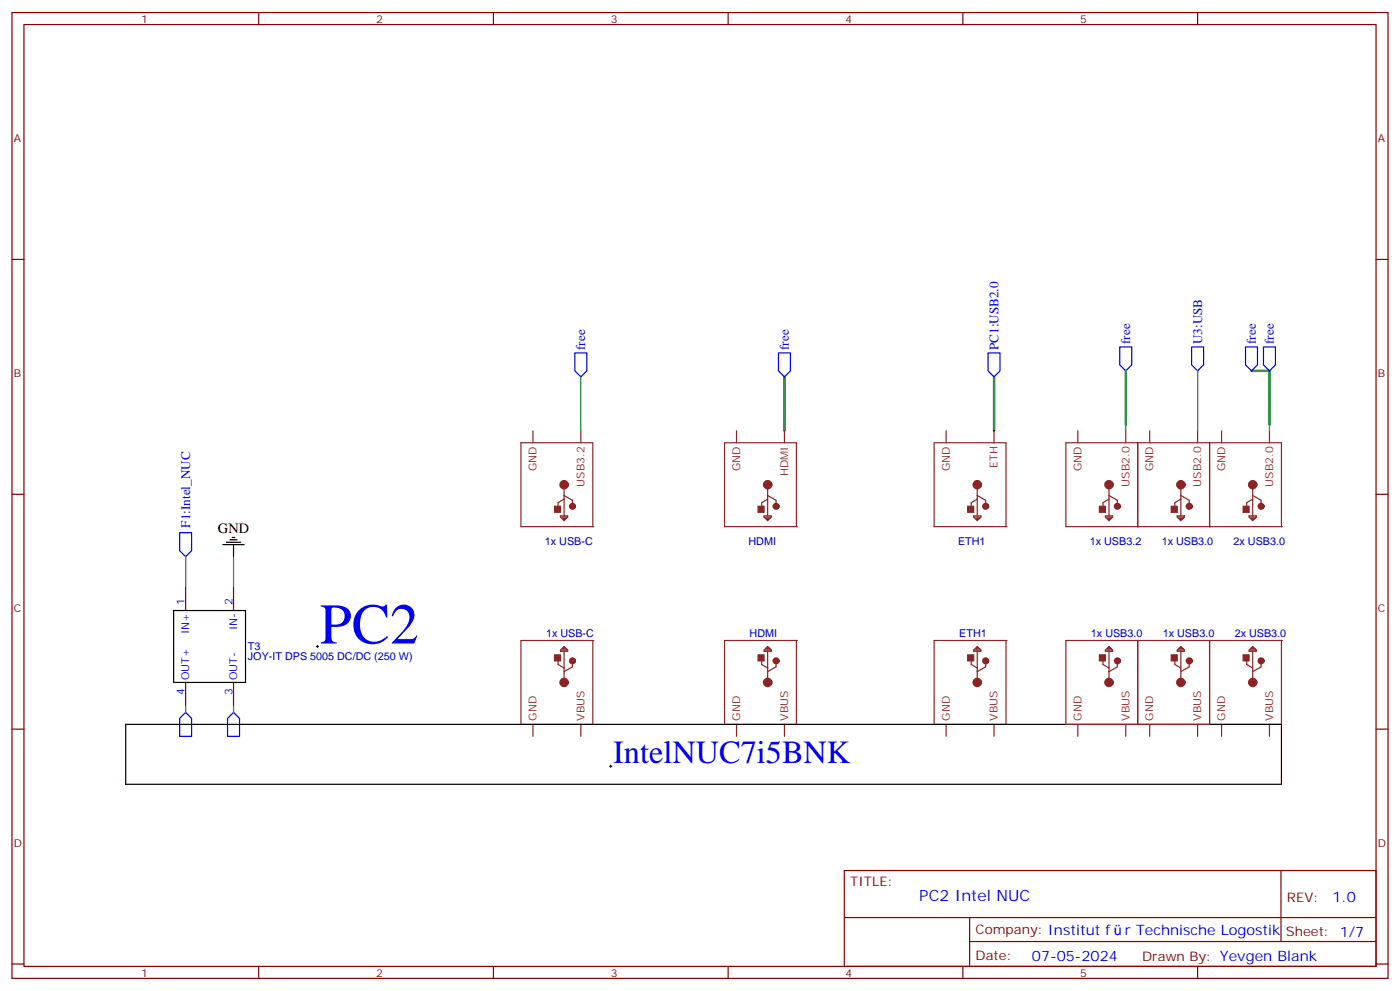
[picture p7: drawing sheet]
<svg xmlns="http://www.w3.org/2000/svg" width="412mm" height="292mm" viewBox="0 0 412 292" stroke-linecap="round" stroke-linejoin="round" font-family="sans-serif">
<g fill="none" stroke="#870000" stroke-width=".35">
<path d="M3.5 3.7h405.4v284.3h-405.4zM7.1 7.2h398.2v277.3h-398.2zM76.2 3.7v3.5M145.3 3.7v3.5M214.5 3.7v3.5M283.6 3.7v3.5M352.8 3.7v3.5M3.5 76.4h3.6M405.3 76.4h3.6M3.5 145.5h3.6M405.3 145.5h3.6M3.5 214.7h3.6"/>
<path d="M405.3 214.7h3.6M248.7 256.3h156.6v28.2h-156.6zM377.3 256.3v20.9M248.7 270.1h156.5M285.6 277.2h119.6M285.6 270.1v14.1M3.5 283.8h3.6M76.2 284.5v3.5M145.3 284.5v3.5M214.5 284.5v3.5M283.6 284.5v3.5M352.8 284.5v3.5"/>
<path d="M405.3 283.8h3.6"/>
</g>
<path d="M231.1 110.9v15.9M292.8 110.9v15.9" fill="none" stroke="#008700" stroke-width=".71"/>
<path d="M291 103.9h3.6v5.3l-1.8 1.7-1.8-1.7z" fill="none" stroke="#00f" stroke-width=".35"/>
<circle cx="377.5" cy="155" r=".18" fill="#8c2424"/>
<path d="M356.3 130.4h21.2v24.6M367.9 151.9h2.2v.3l-1.1 1.1-1.1-1.1zM368.3 152.2h1.8M369 142.7v9.2M369 145.9l2.5 1.4v1.4M369 146.9l-1.8 1.1v1.8" fill="none" stroke="#8c2424" stroke-width=".35"/>
<circle cx="369" cy="152.9" r=".18" fill="#8c2424"/>
<path d="M356.3 130.4v24.6h21.2M359.8 126.8v3.6M373.9 126.8v3.6M368.7 152.6h1l-.7 .3z" fill="none" stroke="#8c2424" stroke-width=".35"/>
<g fill="none" stroke="#8c2424" stroke-width="1.4">
<circle cx="369" cy="142.7" r=".71"/>
<circle cx="371.5" cy="149" r=".35"/>
</g>
<path d="M366.2 149h1.7v1.8h-1.7z" fill="#8c2424" stroke="#8c2424" stroke-width=".35"/>
<path d="M229.3 103.9h3.5v5.3l-1.7 1.7-1.8-1.7z" fill="none" stroke="#00f" stroke-width=".35"/>
<circle cx="296.3" cy="155" r=".18" fill="#8c2424"/>
<path d="M275.2 130.4h21.1v24.6M286.8 151.9h2.1v.3l-1 1.1-1.1-1.1zM287.2 152.2h1.7M287.9 142.7v9.2M287.9 145.9l2.4 1.4v1.4M287.9 146.9l-1.8 1.1v1.8" fill="none" stroke="#8c2424" stroke-width=".35"/>
<circle cx="287.9" cy="152.9" r=".18" fill="#8c2424"/>
<path d="M275.2 130.4v24.6h21.1M278.7 126.8v3.6M292.8 126.8v3.6M287.5 152.6h1.1l-.7 .3z" fill="none" stroke="#8c2424" stroke-width=".35"/>
<g fill="none" stroke="#8c2424" stroke-width="1.4">
<circle cx="287.9" cy="142.7" r=".71"/>
<circle cx="290.3" cy="149" r=".35"/>
</g>
<path d="M285 149h1.8v1.8h-1.8z" fill="#8c2424" stroke="#8c2424" stroke-width=".35"/>
<circle cx="234.6" cy="155" r=".18" fill="#8c2424"/>
<path d="M213.4 130.4h21.2v24.6M225.1 151.9h2.1v.3l-1.1 1.1-1-1.1zM225.4 152.2h1.8M226.1 142.7v9.2M226.1 145.9l2.5 1.4v1.4M226.1 146.9l-1.7 1.1v1.8" fill="none" stroke="#8c2424" stroke-width=".35"/>
<circle cx="226.1" cy="152.9" r=".18" fill="#8c2424"/>
<path d="M213.4 130.4v24.6h21.2M217 126.8v3.6M231.1 126.8v3.6M225.8 152.6h1l-.7 .3z" fill="none" stroke="#8c2424" stroke-width=".35"/>
<g fill="none" stroke="#8c2424" stroke-width="1.4">
<circle cx="226.1" cy="142.7" r=".71"/>
<circle cx="228.6" cy="149" r=".35"/>
</g>
<path d="M223.3 149h1.8v1.8h-1.8z" fill="#8c2424" stroke="#8c2424" stroke-width=".35"/>
<circle cx="174.6" cy="155" r=".18" fill="#8c2424"/>
<path d="M153.5 130.4h21.1v24.6M165.1 151.9h2.1v.3l-1 1.1-1.1-1.1zM165.5 152.2h1.7M166.2 142.7v9.2M166.2 145.9l2.4 1.4v1.4M166.2 146.9l-1.8 1.1v1.8" fill="none" stroke="#8c2424" stroke-width=".35"/>
<circle cx="166.2" cy="152.9" r=".18" fill="#8c2424"/>
<path d="M153.5 130.4v24.6h21.1M157 126.8v3.6M171.1 126.8v3.6M165.8 152.6h1.1l-.7 .3z" fill="none" stroke="#8c2424" stroke-width=".35"/>
<g fill="none" stroke="#8c2424" stroke-width="1.4">
<circle cx="166.2" cy="142.7" r=".71"/>
<circle cx="168.6" cy="149" r=".35"/>
</g>
<path d="M163.3 149h1.8v1.8h-1.8z" fill="#8c2424" stroke="#8c2424" stroke-width=".35"/>
<circle cx="234.6" cy="188.6" r=".18" fill="#8c2424"/>
<path d="M224.4 193.9v1.7l1.7 1.1M225.1 191.4l1-1.1 1.1 1.1v.3h-2.1zM225.4 191.4h1.8M226.1 191.7v9.2M228.6 194.9v1.4l-2.5 1.4M234.6 188.6v24.7h-21.2" fill="none" stroke="#8c2424" stroke-width=".35"/>
<circle cx="226.1" cy="190.7" r=".18" fill="#8c2424"/>
<path d="M225.8 191l.3-.3 .7 .3zM234.6 188.6h-21.2v24.7M217 213.3v3.5M231.1 213.3v3.5" fill="none" stroke="#8c2424" stroke-width=".35"/>
<g fill="none" stroke="#8c2424" stroke-width="1.4">
<circle cx="228.6" cy="194.6" r=".35"/>
<circle cx="226.1" cy="200.9" r=".71"/>
</g>
<path d="M223.3 192.8h1.8v1.8h-1.8z" fill="#8c2424" stroke="#8c2424" stroke-width=".35"/>
<circle cx="296.3" cy="188.6" r=".18" fill="#8c2424"/>
<path d="M286.1 193.9v1.7l1.8 1.1M286.8 191.4l1.1-1.1 1 1.1v.3h-2.1zM287.2 191.4h1.7M287.9 191.7v9.2M290.3 194.9v1.4l-2.4 1.4M296.3 188.6v24.7h-21.1" fill="none" stroke="#8c2424" stroke-width=".35"/>
<circle cx="287.9" cy="190.7" r=".18" fill="#8c2424"/>
<path d="M287.5 191l.4-.3 .7 .3zM296.3 188.6h-21.1v24.7M278.7 213.3v3.5M292.8 213.3v3.5" fill="none" stroke="#8c2424" stroke-width=".35"/>
<g fill="none" stroke="#8c2424" stroke-width="1.4">
<circle cx="290.3" cy="194.6" r=".35"/>
<circle cx="287.9" cy="200.9" r=".71"/>
</g>
<path d="M285 192.8h1.8v1.8h-1.8z" fill="#8c2424" stroke="#8c2424" stroke-width=".35"/>
<circle cx="174.6" cy="188.6" r=".18" fill="#8c2424"/>
<path d="M164.4 193.9v1.7l1.8 1.1M165.1 191.4l1.1-1.1 1 1.1v.3h-2.1zM165.5 191.4h1.7M166.2 191.7v9.2M168.6 194.9v1.4l-2.4 1.4M174.6 188.6v24.7h-21.1" fill="none" stroke="#8c2424" stroke-width=".35"/>
<circle cx="166.2" cy="190.7" r=".18" fill="#8c2424"/>
<path d="M165.8 191l.4-.3 .7 .3zM174.6 188.6h-21.1v24.7M157 213.3v3.5M171.1 213.3v3.5" fill="none" stroke="#8c2424" stroke-width=".35"/>
<g fill="none" stroke="#8c2424" stroke-width="1.4">
<circle cx="168.6" cy="194.6" r=".35"/>
<circle cx="166.2" cy="200.9" r=".71"/>
</g>
<path d="M163.3 192.8h1.8v1.8h-1.8z" fill="#8c2424" stroke="#8c2424" stroke-width=".35"/>
<circle cx="377.5" cy="188.6" r=".18" fill="#8c2424"/>
<path d="M367.2 193.9v1.7l1.8 1.1M367.9 191.4l1.1-1.1 1.1 1.1v.3h-2.2zM368.3 191.4h1.8M369 191.7v9.2M371.5 194.9v1.4l-2.5 1.4M377.5 188.6v24.7h-21.2" fill="none" stroke="#8c2424" stroke-width=".35"/>
<circle cx="369" cy="190.7" r=".18" fill="#8c2424"/>
<path d="M368.7 191l.3-.3 .7 .3zM377.5 188.6h-21.2v24.7M359.8 213.3v3.5M373.9 213.3v3.5" fill="none" stroke="#8c2424" stroke-width=".35"/>
<g fill="none" stroke="#8c2424" stroke-width="1.4">
<circle cx="371.5" cy="194.6" r=".35"/>
<circle cx="369" cy="200.9" r=".71"/>
</g>
<path d="M366.2 192.8h1.7v1.8h-1.7z" fill="#8c2424" stroke="#8c2424" stroke-width=".35"/>
<path d="M54.7 172.7v7M68.8 172.7v7M54.7 200.9v7.1M68.8 200.9v7.1" fill="none" stroke="#870000" stroke-width=".35"/>
<path d="M66.7 159.6h4.2M67.7 158.9h2.1M68.4 158.2h.7M51.2 179.7h21.1v21.2h-21.1zM65.6 160.3h6.4M68.8 160.3v3.6M37 213.3h340.5v17.6h-340.5z" fill="none" stroke="#000" stroke-width=".35"/>
<path d="M52.9 156.8h3.5v5.3l-1.7 1.8-1.8-1.8zM54.7 209.7l1.7 1.8v5.3h-3.5v-5.3zM68.8 209.7l1.8 1.8v5.3h-3.6v-5.3z" fill="none" stroke="#00f" stroke-width=".35"/>
<path d="M54.7 163.9v8.8M68.8 163.9v8.8M54.7 208v1.7M68.8 208v1.7" fill="none" stroke="#008700" stroke-width=".35"/>
<path d="M93.1 190.3h.7M93.5 190v.7M179.6 225.6h.7M179.9 225.2v.8" fill="none" stroke="#000" stroke-width=".29"/>
<circle cx="356.3" cy="188.6" r=".18" fill="#8c2424"/>
<path d="M346.1 193.9v1.7l1.7 1.1M346.8 191.4l1-1.1 1.1 1.1v.3h-2.1zM347.1 191.4h1.8M347.8 191.7v9.2M350.3 194.9v1.4l-2.5 1.4M356.3 188.6v24.7h-21.2" fill="none" stroke="#8c2424" stroke-width=".35"/>
<circle cx="347.8" cy="190.7" r=".18" fill="#8c2424"/>
<path d="M347.5 191l.3-.3 .7 .3zM356.3 188.6h-21.2v24.7M338.7 213.3v3.5M352.8 213.3v3.5" fill="none" stroke="#8c2424" stroke-width=".35"/>
<g fill="none" stroke="#8c2424" stroke-width="1.4">
<circle cx="350.3" cy="194.6" r=".35"/>
<circle cx="347.8" cy="200.9" r=".71"/>
</g>
<path d="M345 192.8h1.8v1.8h-1.8z" fill="#8c2424" stroke="#8c2424" stroke-width=".35"/>
<circle cx="356.3" cy="155" r=".18" fill="#8c2424"/>
<path d="M335.1 130.4h21.2v24.6M346.8 151.9h2.1v.3l-1.1 1.1-1-1.1zM347.1 152.2h1.8M347.8 142.7v9.2M347.8 145.9l2.5 1.4v1.4M347.8 146.9l-1.7 1.1v1.8" fill="none" stroke="#8c2424" stroke-width=".35"/>
<circle cx="347.8" cy="152.9" r=".18" fill="#8c2424"/>
<path d="M335.1 130.4v24.6h21.2M338.7 126.8v3.6M352.8 126.8v3.6M347.5 152.6h1l-.7 .3z" fill="none" stroke="#8c2424" stroke-width=".35"/>
<g fill="none" stroke="#8c2424" stroke-width="1.4">
<circle cx="347.8" cy="142.7" r=".71"/>
<circle cx="350.3" cy="149" r=".35"/>
</g>
<path d="M345 149h1.8v1.8h-1.8z" fill="#8c2424" stroke="#8c2424" stroke-width=".35"/>
<path d="M351 102.1h3.5v5.3l-1.7 1.8-1.8-1.8zM366.9 102.1h3.5v5.3l-1.7 1.8-1.8-1.8zM372.2 102.1h3.5v5.3l-1.8 1.8-1.7-1.8z" fill="none" stroke="#00f" stroke-width=".35"/>
<path d="M352.8 109.2v17.6M373.9 125.1v1.7" fill="none" stroke="#008700" stroke-width=".35"/>
<path d="M368.7 109.2h5.2v15.9" fill="none" stroke="#008700" stroke-width=".71"/>
<circle cx="335.1" cy="155" r=".18" fill="#8c2424"/>
<path d="M314 130.4h21.1v24.6M325.6 151.9h2.1v.3l-1 1.1-1.1-1.1zM326 152.2h1.7M326.7 142.7v9.2M326.7 145.9l2.4 1.4v1.4M326.7 146.9l-1.8 1.1v1.8" fill="none" stroke="#8c2424" stroke-width=".35"/>
<circle cx="326.7" cy="152.9" r=".18" fill="#8c2424"/>
<path d="M314 130.4v24.6h21.1M317.5 126.8v3.6M331.6 126.8v3.6M326.3 152.6h1.1l-.7 .3z" fill="none" stroke="#8c2424" stroke-width=".35"/>
<g fill="none" stroke="#8c2424" stroke-width="1.4">
<circle cx="326.7" cy="142.7" r=".71"/>
<circle cx="329.1" cy="149" r=".35"/>
</g>
<path d="M323.8 149h1.8v1.8h-1.8z" fill="#8c2424" stroke="#8c2424" stroke-width=".35"/>
<circle cx="335.1" cy="188.6" r=".18" fill="#8c2424"/>
<path d="M324.9 193.9v1.7l1.8 1.1M325.6 191.4l1.1-1.1 1 1.1v.3h-2.1zM326 191.4h1.7M326.7 191.7v9.2M329.1 194.9v1.4l-2.4 1.4M335.1 188.6v24.7h-21.1" fill="none" stroke="#8c2424" stroke-width=".35"/>
<circle cx="326.7" cy="190.7" r=".18" fill="#8c2424"/>
<path d="M326.3 191l.4-.3 .7 .3zM335.1 188.6h-21.1v24.7M317.5 213.3v3.5M331.6 213.3v3.5" fill="none" stroke="#8c2424" stroke-width=".35"/>
<g fill="none" stroke="#8c2424" stroke-width="1.4">
<circle cx="329.1" cy="194.6" r=".35"/>
<circle cx="326.7" cy="200.9" r=".71"/>
</g>
<path d="M323.8 192.8h1.8v1.8h-1.8z" fill="#8c2424" stroke="#8c2424" stroke-width=".35"/>
<path d="M169.3 103.9h3.6v5.3l-1.8 1.7-1.8-1.7zM329.8 102.1h3.6v5.3l-1.8 1.8-1.8-1.8z" fill="none" stroke="#00f" stroke-width=".35"/>
<path d="M331.6 109.2v15.9" fill="none" stroke="#008700" stroke-width=".71"/>
<path d="M171.1 110.9v15.9M331.6 125.1v1.7" fill="none" stroke="#008700" stroke-width=".35"/>
<text font-size="16.9" fill="#00f" x="94.2" y="189.4">PC2</text>
<text font-size="9.5" fill="#00f" x="180.6" y="224.7">IntelNUC7i5BNK</text>
<text font-size="4.6" fill="#00f" x="270.8" y="265.3">PC2 Intel NUC</text>
<text font-size="4.2" x="64.2" y="157">GND</text>
<g font-size="4.2" fill="#00f">
<text x="392.5" y="265.5">1.0</text>
<text x="331.4" y="275.3">r Technische Logostik</text>
<text x="304" y="282.9">07-05-2024</text>
</g>
<g font-size="3.9" fill="#00f">
<text x="332.9" y="101.3" transform="rotate(-90 332.9 101.3)">free</text>
<text x="354.1" y="101.3" transform="rotate(-90 354.1 101.3)">U3:USB</text>
<text x="370" y="101.3" transform="rotate(-90 370 101.3)">free</text>
<text x="375.2" y="101.3" transform="rotate(-90 375.2 101.3)">free</text>
<text x="172.4" y="103.1" transform="rotate(-90 172.4 103.1)">free</text>
<text x="232.4" y="103.1" transform="rotate(-90 232.4 103.1)">free</text>
<text x="294.1" y="103.1" transform="rotate(-90 294.1 103.1)">PC1:USB2.0</text>
<text x="56" y="155.3" transform="rotate(-90 56 155.3)">F1:Intel_NUC</text>
</g>
<g font-size="3.9" fill="#800">
<text x="250.5" y="260.9">TITLE:</text>
<text x="379.1" y="265.5">REV:</text>
<text x="287.4" y="275.1">Company: Institut f</text>
<text x="378.8" y="275.7">Sheet: 1/7</text>
<text x="287.4" y="282.7">Date:</text>
<text x="336.4" y="282.8">Drawn By: Yevgen Blank</text>
</g>
<g font-size="3.2" fill="#800">
<text x="41.6" y="6.7">1</text>
<text x="110.8" y="6.7">2</text>
<text x="179.9" y="6.7">3</text>
<text x="249.1" y="6.7">4</text>
<text x="318.2" y="6.7">5</text>
<text x="4.1" y="41.8">A</text>
<text x="405.9" y="41.8">A</text>
<text x="4.1" y="110.9">B</text>
<text x="405.9" y="110.9">B</text>
<text x="4.1" y="180.1">C</text>
<text x="405.9" y="180.1">C</text>
<text x="4.1" y="249.2">D</text>
<text x="405.9" y="249.2">D</text>
<text x="41.6" y="287.5">1</text>
<text x="110.8" y="287.5">2</text>
<text x="179.9" y="287.5">3</text>
<text x="249.1" y="287.5">4</text>
<text x="318.2" y="287.5">5</text>
</g>
<g font-size="3.2" fill="#8d2323">
<text x="293.9" y="137.8" transform="rotate(-90 293.9 137.8)">ETH</text>
<text x="158" y="138.7" transform="rotate(-90 158 138.7)">GND</text>
<text x="172.2" y="143.3" transform="rotate(-90 172.2 143.3)">USB3.2</text>
<text x="218" y="138.7" transform="rotate(-90 218 138.7)">GND</text>
<text x="232.1" y="140.2" transform="rotate(-90 232.1 140.2)">HDMI</text>
<text x="279.8" y="138.7" transform="rotate(-90 279.8 138.7)">GND</text>
<text x="318.6" y="138.7" transform="rotate(-90 318.6 138.7)">GND</text>
<text x="332.7" y="143.3" transform="rotate(-90 332.7 143.3)">USB2.0</text>
<text x="339.7" y="138.7" transform="rotate(-90 339.7 138.7)">GND</text>
<text x="353.8" y="143.3" transform="rotate(-90 353.8 143.3)">USB2.0</text>
<text x="360.9" y="138.7" transform="rotate(-90 360.9 138.7)">GND</text>
<text x="375" y="143.3" transform="rotate(-90 375 143.3)">USB2.0</text>
<text x="158" y="212.2" transform="rotate(-90 158 212.2)">GND</text>
<text x="172.2" y="212.2" transform="rotate(-90 172.2 212.2)">VBUS</text>
<text x="218" y="212.2" transform="rotate(-90 218 212.2)">GND</text>
<text x="232.1" y="212.2" transform="rotate(-90 232.1 212.2)">VBUS</text>
<text x="279.8" y="212.2" transform="rotate(-90 279.8 212.2)">GND</text>
<text x="293.9" y="212.2" transform="rotate(-90 293.9 212.2)">VBUS</text>
<text x="318.6" y="212.2" transform="rotate(-90 318.6 212.2)">GND</text>
<text x="332.7" y="212.2" transform="rotate(-90 332.7 212.2)">VBUS</text>
<text x="339.7" y="212.2" transform="rotate(-90 339.7 212.2)">GND</text>
<text x="353.8" y="212.2" transform="rotate(-90 353.8 212.2)">VBUS</text>
<text x="360.9" y="212.2" transform="rotate(-90 360.9 212.2)">GND</text>
<text x="375" y="212.2" transform="rotate(-90 375 212.2)">VBUS</text>
</g>
<g font-size="3.2" fill="#000080">
<text x="160.5" y="160.3">1x USB-C</text>
<text x="220.5" y="160.3">HDMI</text>
<text x="282.2" y="160.3">ETH1</text>
<text x="321" y="160.3">1x USB3.2</text>
<text x="342.2" y="160.3">1x USB3.0</text>
<text x="363.4" y="160.3">2x USB3.0</text>
<text x="73" y="191.5">T3</text>
<text x="160.9" y="187.5">1x USB-C</text>
<text x="220.8" y="187.5">HDMI</text>
<text x="282.6" y="187.5">ETH1</text>
<text x="321.4" y="187.5">1x USB3.0</text>
<text x="342.5" y="187.5">1x USB3.0</text>
<text x="363.7" y="187.5">2x USB3.0</text>
<text x="73" y="194.4">JOY-IT DPS 5005 DC/DC (250 W)</text>
</g>
<g font-size="3.2" fill="#00f">
<text x="54.3" y="178" transform="rotate(-90 54.3 178)">1</text>
<text x="68.4" y="178" transform="rotate(-90 68.4 178)">2</text>
<text x="69.8" y="185.6" transform="rotate(-90 69.8 185.6)">IN-</text>
<text x="55.7" y="186.7" transform="rotate(-90 55.7 186.7)">IN+</text>
<text x="55.7" y="200.2" transform="rotate(-90 55.7 200.2)">OUT+</text>
<text x="69.8" y="200.2" transform="rotate(-90 69.8 200.2)">OUT-</text>
<text x="54.3" y="204.7" transform="rotate(-90 54.3 204.7)">4</text>
<text x="68.4" y="204.7" transform="rotate(-90 68.4 204.7)">3</text>
</g>
</svg>
